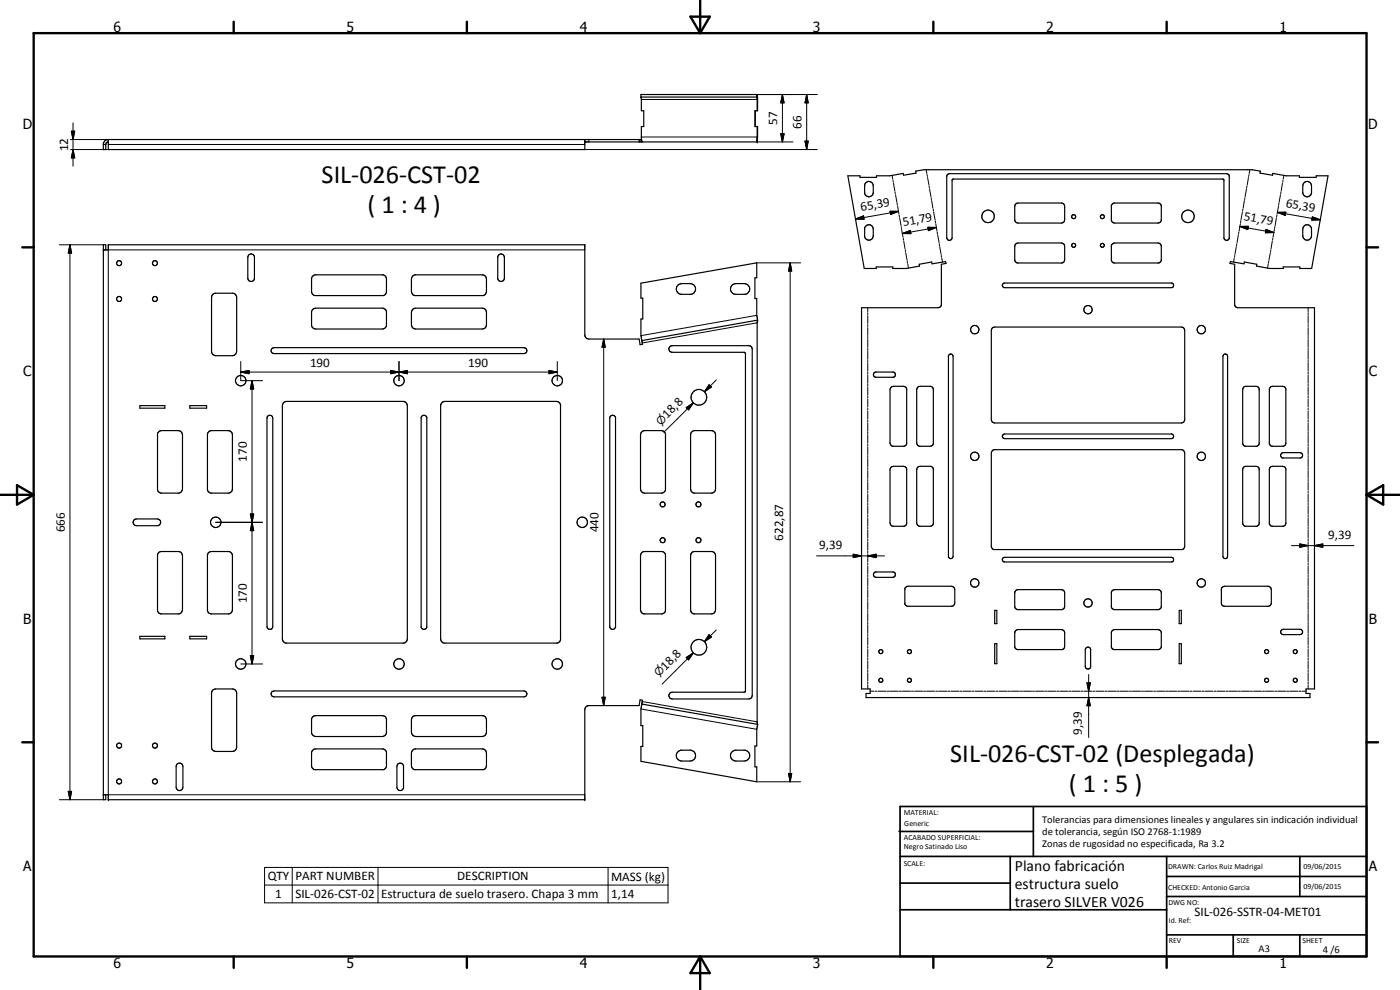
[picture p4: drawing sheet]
<svg xmlns="http://www.w3.org/2000/svg" width="420mm" height="297mm" viewBox="0 0 420 297" stroke-linecap="round" stroke-linejoin="round" font-family="sans-serif">
<g fill="none" stroke="#000" stroke-width=".35">
<path d="M192.4 29.1v-.7h34.7l.3 .9v3.9h-.8v4.8h.8l-.2 4.6h-51.7M192.4 29.1h34.7l.1 4.1M192.4 29.1l.1 4.1h.7v4.8h-.7v3.4l.2 1.2M226.7 33.2v4.8M227.1 28.4v.7M227.2 38v4.5M31 43.3h.7M32.5 41.9h160M32.5 41.9v3h143v-3M32.5 42.6l-.7 .4-.1 .3M32.5 41.9a1.51 1.51 0 0 0-1.5 1.2v1.8h.7v-1.6M191.8 41.9v.7"/>
<path d="M192.1 41.9v.7M227.2 41.1h.2M254.5 52.7h3.6v.5h4.9v-.5h4.1l3.9-.7 .2 .6 3.7-.7-.1-.5 2.5-.5h98.5l2.4 .5v.5l3.7 .7 .1-.6 4 .7h4v.5h5v-.5h3.6l-5 27.9h-3.5v-.5h-5v.5h-4l-4-.8 .1-.5-3.7-.7-.2 .6-4-.7-.2 .5 1.4 .3v12.3l.4 .5 .6 .2h23v114.4h-2.5v1.4h1.1v1.2h-133.2v-1.2h1.2v-1.4h-2.5v-114.4h22.9l.6-.2 .4-.5v-12.3l1.4-.3-.1-.5-4.1 .7-.1-.6-3.7 .7 .1 .5-4 .8h-4v-.5h-5v.5h-3.6zM259.7 55a1.31 1.31 0 0 1 1.5-.5 1.31 1.31 0 0 1 .9 1.3v1.9a1.31 1.31 0 0 1-1.2 1.4 1.31 1.31 0 0 1-1.4-1.1v-2.5zM284.5 52.2h83.8l.5 .3 .1 .4v18.4a.81 .81 0 0 1-.8 .8 .81 .81 0 0 1-.8-.8v-17.3l-.2-.3h-81.1l-.3 .3v17.3a.81 .81 0 0 1-.8 .8 .81 .81 0 0 1-.8-.8v-18.4zM391.2 55a1.31 1.31 0 0 1 1.5-.5 1.31 1.31 0 0 1 .9 1.3v1.9a1.31 1.31 0 0 1-1.3 1.4 1.31 1.31 0 0 1-1.3-1.4v-1.9zM31 75h1.5v-1.6h143l.1 27.6 .5 .5 .6 .2h15.1l.3 1.7 .7-.1-.4-2.6v-5h.5v-6.2h-.5v-4.5l34.7-6.1v4.5h-.5v6.2h.5v5l.3 1.3v121.4M31.7 75v-1.6h-.7v166.5h.7v-1.4M74.6 76.5a1 1 0 0 1 1.8 .5v6.7a1.01 1.01 0 0 1-1.1 .7 1.01 1.01 0 0 1-.9-.9v-6.3zM149.6 76.5a1.01 1.01 0 0 1 1.1-.2 1.01 1.01 0 0 1 .7 .9v6.3a1.01 1.01 0 0 1-.9 1 1.01 1.01 0 0 1-1.1-.8v-6.7zM259.7 68a1.3 1.3 0 0 1 1.5-.5 1.3 1.3 0 0 1 .9 1.2v2a1.3 1.3 0 0 1-1.2 1.4 1.3 1.3 0 0 1-1.4-1.1v-2.5zM304.7 73.3l.8-.4h13.3l.5 .4 .2 .6-.1 4.5-.6 .5h-13.5l-.6-.4-.2-.6v-4z"/>
<path d="M304.7 61.3l.8-.4 13.5 .1 .4 .5 .1 .4-.1 4.4-.3 .4-.6 .2h-13.2l-.6-.4-.2-.6v-4zM333.7 61.3l.8-.4 13.5 .1 .5 .7v4.5l-.4 .5-.6 .2h-13.2l-.8-.7v-4.5zM333.7 73.3l.8-.4h13.3l.7 .8v4.4l-.7 .8h-13.5l-.8-.8v-4.4zM391.2 68a1.3 1.3 0 0 1 1.5-.5 1.3 1.3 0 0 1 .9 1.2v2a1.31 1.31 0 0 1-1.3 1.4 1.31 1.31 0 0 1-1.3-1.4v-2zM63.9 88.3l.8-.3h5.1l.8 .3 .4 .6v16.6l-.4 .8-.6 .4h-5.3l-.7-.2-.4-.6-.1-16.7zM93.7 83l.8-.5h20.5l.6 .3 .4 .7v4.2l-.4 .6-.6 .4h-20.5l-.4-.2-.6-.8v-4.2zM93.7 93l1.1-.5h20.2l.6 .3 .4 .7v4.2l-.4 .6-.8 .4h-20.3l-.4-.2-.6-.8v-4.2zM123.9 92.8l.8-.3h20l.7 .2 .6 1v4l-.6 .8-.4 .2h-20.3a1.3 1.3 0 0 1-1.2-1.2v-3.8zM123.9 82.8l.6-.3h20.5l.8 .5 .2 .7v4l-.4 .6-.6 .4h-20.5l-.6-.4-.4-.8v-3.8zM203.3 85.7l1-.6h2.8a1.62 1.62 0 0 1 1.6 1.4 1.62 1.62 0 0 1-1.3 1.8h-3.1a1.63 1.63 0 0 1-1-2.6zM219.6 85.7l.9-.6h2.8a1.62 1.62 0 0 1 1.7 1.4 1.62 1.62 0 0 1-1.3 1.8h-3.2a1.63 1.63 0 0 1-.9-2.6zM227.4 96.1l-34.8 6.1"/>
<path d="M297.8 98.5l.7-.4 56.5 .1 .5 .9-.1 27.3-.2 .3-.7 .2h-56l-.6-.2-.4-.8v-26.8zM301 85.1l.5-.2h50a.7 .7 0 0 1 .7 .7 .7 .7 0 0 1-.7 .7h-50l-.4-.1-.3-.5zM81.6 104.6l.6-.3h75.1a.89 .89 0 0 1 .8 .9 .89 .89 0 0 1-.8 .9h-75.1a.89 .89 0 0 1-.8-.6 .89 .89 0 0 1 .2-.9zM201.1 104l.6-.3h23l.7 .2 .4 .8-.1 104.2-.3 .6-.7 .2h-23a1.02 1.02 0 0 1-1-1 1.02 1.02 0 0 1 1-1h21.7l.3-.3v-101.4l-.3-.3h-21.7a1 1 0 0 1-.9-.6 1 1 0 0 1 .3-1.1zM262.4 111.8l.3-.2h5.4a.81 .81 0 0 1 .6 .8 .81 .81 0 0 1-.6 .8h-5.4a.81 .81 0 0 1-.3-1.4zM267.5 116.1l.6-.2h3l.8 .4 .2 .4v16.4l-.8 .8h-3.4l-.7-.8-.1-16.2zM275.5 116.1l.6-.2h3l.8 .4 .2 .4v16.4l-.8 .8h-3.4l-.7-.8-.1-16.2zM284.9 106.4l.5-.2 .4 .2 .2 .5v60a.72 .72 0 0 1-.6 .7 .72 .72 0 0 1-.8-.5v-60.4zM367.3 106.4l.3-.2 .6 .2 .2 .5v60a.7 .7 0 0 1-.7 .7 .7 .7 0 0 1-.7-.7v-60zM373.3 116.1l.6-.2h3l.7 .2 .3 .4v16.6l-.8 .8h-3.4l-.8-.8v-16.4zM381.3 116.1l.6-.2h3a.95 .95 0 0 1 1 .8v16.4l-.8 .8h-3.4l-.8-.8v-16.4zM42 121.7h7.5v.8h-7.5z"/>
<path d="M47.6 129.6l.9-.4h5a1.3 1.3 0 0 1 1.3 1.3l-.2 16.7-.8 .8h-5.6l-.8-.6-.1-.5v-16.7zM57 121.7h5v.8h-5zM62.6 129.6l.9-.4h5l.5 .1 .7 .7 .1 16.7-.3 .7-.5 .5-5.7 .1-1-.8v-17zM80.2 125a.89 .89 0 0 1 1-.4 .89 .89 0 0 1 .7 .9v62.5a.87 .87 0 0 1-.9 .8 .87 .87 0 0 1-.9-.8zM85.1 120.8l.9-.4h35l.7 .2 .3 .4 .2 .7v70l-.2 .7-.5 .5-35.7 .1-.8-.6-.3-.7v-70zM126.6 124.8a.88 .88 0 0 1 1.5 .4v63a.88 .88 0 0 1-.9 .6 .88 .88 0 0 1-.8-.6v-63zM132.6 120.8l.9-.4h33.5l1.1 .6 .1 .5v70.4l-.1 .5-.6 .5-34.2 .1-.9-.6-.2-.7v-70zM183.2 124.8a.91 .91 0 0 1 1.5 .4v63a.89 .89 0 0 1-.9 .6 .89 .89 0 0 1-.8-.8v-62.5zM192.6 129.6l.9-.4h5l.7 .2 .5 .6v16.9l-.2 .5-.8 .6h-5.5l-.8-.8-.2-16.7zM207.6 129.6l.9-.4h5l.7 .2 .5 .6v16.7l-.2 .7-.8 .6h-5.5l-.9-.8v-16.7zM297.9 135.1l.4-.2 56.7 .1 .5 .9-.1 28.4-.7 .6-56.6-.1-.6-.9v-28zM300.9 130.6l.4-.4h50.4a.72 .72 0 0 1 .5 .8 .72 .72 0 0 1-.7 .6h-50l-.6-.4z"/>
<path d="M384.6 136.1l.5-.3h5a.82 .82 0 0 1 .8 .7 .82 .82 0 0 1-.6 .9h-5.4l-.3-.2a.72 .72 0 0 1 0-1.1zM40.1 156.1l.8-.4h6.3a1.02 1.02 0 0 1 1 1 1.02 1.02 0 0 1-1 1h-6.3a1.04 1.04 0 0 1-.8-1.6zM267.5 140.1l.6-.2h3l.8 .4 .2 .4v16.4l-.8 .8h-3.4l-.7-.8-.1-16.2zM275.5 140.1l.6-.2h3l.8 .4 .2 .4v16.4l-.8 .8h-3.4l-.7-.8-.1-16.2zM373.3 140.1l.6-.2h3l1 .6v16.6l-.8 .8h-3.4l-.8-.8v-16.4zM381.3 140.1l.6-.2h3l.7 .2 .3 .6v16.4l-.8 .8h-3.4l-.8-.8v-16.4zM47.6 165.8l.6-.3h5.6l.6 .3 .3 .7 .1 16.5-.4 .9-.6 .3h-5.6l-.4-.2-.5-.6v-16.9zM62.6 165.8l.7-.3h5.4l1 .7 .1 16.8-.3 .6-.5 .5-5.7 .1-.7-.3-.3-.5v-16.9zM192.6 165.8l.6-.3h5.5l1 .7v17l-.3 .7-.7 .3h-5.5l-.6-.3-.2-.5-.2-16.7zM207.6 165.8l.6-.3h5.5l.7 .3 .3 .9v16.7l-.5 .6-.5 .2h-5.5a1.19 1.19 0 0 1-.9-1.2v-16.3zM262.4 171.8l.3-.2h5.4a.82 .82 0 0 1 .6 .9 .82 .82 0 0 1-.8 .7h-5a.83 .83 0 0 1-.7-.5 .83 .83 0 0 1 .2-.9zM271.7 176.3l.8-.4h13.2l.6 .4 .2 .6v4.2l-.8 .8h-13.4l-.7-.8v-4.4z"/>
<path d="M301 167.4l.5-.2h50a.7 .7 0 0 1 .7 .7 .7 .7 0 0 1-.7 .7h-50a.71 .71 0 0 1-.6-.4 .71 .71 0 0 1 .1-.8zM304.7 177.3l.8-.4 13.3 .1 .5 .3 .2 .6-.1 4.5-.9 .5h-13.2l-.6-.4-.2-.6v-4zM333.7 177.3l.8-.4 13.3 .1 .7 .7-.1 4.7-.9 .5h-13.2l-.8-.8v-4.4zM366.7 176.3l.8-.4h13.3l.5 .4 .2 .6v4.2l-.7 .8h-13.5l-.7-.8v-4.4zM42 190.9h7.5v.8h-7.5zM57 190.9h5v.8h-5zM298.5 193.1h.7v6h-.7zM298.5 183.1h.7v4h-.7zM304.7 189.3l.8-.4h13.3l.5 .4 .2 .6-.1 4.5-.6 .5h-13.5l-.6-.3-.2-.7v-4zM326 194.4l.7-.2 .6 .5v5.5a.82 .82 0 0 1-.9 .5 .82 .82 0 0 1-.7-.8v-5zM333.7 189.3l.8-.4h13.3l.7 .8v4.4l-.7 .8h-13.5l-.8-.8v-4.4zM353.9 193.1h.6v6h-.6z"/>
<path d="M353.9 183.1h.6v4h-.6zM384.7 188.9l5.4-.1a.8 .8 0 0 1 .8 .8 .8 .8 0 0 1-.8 .8l-5.4-.1a.76 .76 0 0 1 0-1.4zM63.9 207.1l.8-.4h5.1l.8 .4 .4 .8-.1 16.8-.5 .6-.6 .2-5.5-.2a1.13 1.13 0 0 1-.8-1.1v-16.3zM81.6 207.6l.6-.3h75.1a.89 .89 0 0 1 .8 .9 .89 .89 0 0 1-.8 .9h-75.1a.89 .89 0 0 1-.8-.6 .89 .89 0 0 1 .2-.9zM93.9 215.1l.9-.4 20.4 .1 .4 .3 .4 .6v4.3l-.4 .6-.8 .4-20.3-.1-.6-.3-.4-.6v-4.3zM123.9 215.1l.8-.4 20.5 .1 .6 .5 .2 .6v4.1l-.4 .6-.9 .4-20.2-.1-.6-.3-.4-.9v-3.8zM192.6 211.2l34.8 6.1M227.4 217.3l-.3 1.5v5h-.5v6.3h.5v4.5l-34.7-6.2v-4.5h.5v-6.2h-.5v-5l.4-2.6-.7-.1-.3 1.7h-15.1l-.6 .2-.5 .6-.1 27.4h-143v-1.4h-1.5M53.1 229.3a1.04 1.04 0 0 1 1.1-.3 1.04 1.04 0 0 1 .7 1v6.2a1.02 1.02 0 0 1-1 1 1.02 1.02 0 0 1-1-1v-6.2zM93.7 225.3l.8-.6h20.5l.6 .4 .4 .6v4.3l-.4 .6-.6 .3h-20.7l-.8-.9v-4.3zM119.4 229.3a1.04 1.04 0 0 1 1.7 .4v6.8a1.02 1.02 0 0 1-1.1 .7 1.02 1.02 0 0 1-.9-1v-6.2zM124 224.9l.5-.2h20.5l.8 .6 .2 .4v4.3l-.2 .4-.8 .5h-20.7l-.6-.5-.2-.7v-3.7z"/>
<path d="M203.3 225.7l1-.6h3.1a1.65 1.65 0 0 1 1.3 1.8 1.65 1.65 0 0 1-1.6 1.4h-2.5a1.62 1.62 0 0 1-1.5-.9 1.62 1.62 0 0 1 .2-1.7zM219.8 225.5l.7-.4h3.2a1.65 1.65 0 0 1 1.3 1.8 1.65 1.65 0 0 1-1.7 1.4h-2.4a1.62 1.62 0 0 1-1.6-1 1.62 1.62 0 0 1 .5-1.8z"/>
<circle cx="35.7" cy="79" r=".74"/>
<circle cx="46.5" cy="79" r=".76"/>
<circle cx="296.5" cy="64.9" r="1.87"/>
<circle cx="322.2" cy="65" r=".61"/>
<circle cx="322.2" cy="73.6" r=".59"/>
<circle cx="330.8" cy="73.6" r=".58"/>
<circle cx="330.8" cy="65" r=".6"/>
<circle cx="356.5" cy="64.9" r="1.88"/>
<circle cx="35.7" cy="89.7" r=".76"/>
<circle cx="46.5" cy="89.7" r=".74"/>
<circle cx="292.5" cy="98.9" r="1.25"/>
<circle cx="326.5" cy="92.9" r="1.25"/>
<circle cx="360.5" cy="98.9" r="1.26"/>
<circle cx="72.2" cy="114.2" r="1.57"/>
<circle cx="119.7" cy="114.2" r="1.57"/>
<circle cx="167.2" cy="114.2" r="1.57"/>
<circle cx="209.7" cy="119.2" r="2.34"/>
<circle cx="292.5" cy="136.9" r="1.25"/>
<circle cx="360.5" cy="136.9" r="1.25"/>
<circle cx="64.7" cy="156.7" r="1.57"/>
<circle cx="174.8" cy="156.7" r="1.57"/>
<circle cx="198.9" cy="151.3" r=".74"/>
<circle cx="209.6" cy="151.3" r=".74"/>
<circle cx="198.9" cy="162.1" r=".74"/>
<circle cx="209.6" cy="162.1" r=".75"/>
<circle cx="292.5" cy="174.9" r="1.26"/>
<circle cx="360.5" cy="174.9" r="1.25"/>
<circle cx="72.2" cy="199.2" r="1.57"/>
<circle cx="119.8" cy="199.2" r="1.56"/>
<circle cx="167.2" cy="199.2" r="1.58"/>
<circle cx="209.8" cy="194.2" r="2.36"/>
<circle cx="264.3" cy="195.5" r=".61"/>
<circle cx="272.9" cy="195.5" r=".6"/>
<circle cx="326.5" cy="180.9" r="1.24"/>
<circle cx="380.1" cy="195.5" r=".61"/>
<circle cx="388.7" cy="195.5" r=".61"/>
<circle cx="264.3" cy="204.1" r=".61"/>
<circle cx="272.9" cy="204.1" r=".6"/>
<circle cx="380.1" cy="204.1" r=".61"/>
<circle cx="388.7" cy="204.1" r=".6"/>
<circle cx="35.7" cy="223.7" r=".75"/>
<circle cx="35.7" cy="234.5" r=".75"/>
<circle cx="46.5" cy="223.7" r=".75"/>
<circle cx="46.5" cy="234.5" r=".74"/>
</g>
<g fill="none" stroke="#000" stroke-width=".3">
<path d="M21.4 39.4h1l-.5 2.5zM21.9 36.9v13M192.5 29.8h34.9M227.1 28.4h18.2M234.8 28.4l.5 2.5h-1zM234.8 28.4v14.2M242.1 28.4l.5 2.5h-1zM242.1 28.4v16.5M21.2 44.9h11.3M21.2 41.9h11.3M21.9 44.9l.5 2.5h-1zM32.5 43.3h143"/>
<path d="M175.5 44.9h69.8M176.7 41.9v.7M192.5 41.1h34.7M227.2 42.6h10.8M234.3 40.1h1l-.5 2.5zM241.6 42.3h1l-.5 2.6zM267.7 52.6l.2 1.2M268 54.1l.1 .6M268.1 54.9l.5 2.4M268.6 57.5l.1 .6M268.8 58.4l.4 2.3M277.9 50.9l.3 1.2"/>
<path d="M278.2 52.4l.1 .6M278.4 53.3l.4 2.2M278.8 55.8l.1 .6M279 56.7l.4 2.3M279.4 59.3l.2 .6M373.6 59.3l-.1 .6M374.1 56.7l-.4 2.3M374.2 55.8l-.1 .6M374.7 53.3l-.4 2.2M374.9 52.4l-.2 .6M375.1 50.9l-.2 1.2M384.3 58.4l-.4 2.3"/>
<path d="M384.5 57.5l-.2 .6M384.9 54.9l-.4 2.4M385.1 54.1l-.1 .6M385.3 52.6l-.2 1.2M17.8 73.4h13.2M21 73.4l.5 2.5h-1zM21 73.4v166.5M175.5 75h-143v163.5h143M227.1 78.9h13.2M237.1 78.9l.5 2.4h-1zM237.1 78.9v155.7M256.7 65.7l2.5-.9 .1 1z"/>
<path d="M267.1 63.4h2.6l-2.4 .9zM269.2 61l.1 .6M269.4 61.9l.4 2.3M269.7 63.4l-13 2.3M269.8 64.5l.1 .6M270 65.4l.4 2.3M270.5 68v.6M270.6 68.8l.4 2.4M270.8 70.1l2.4-1 .2 1zM271 71.5l.2 .5M271.2 72.3l.4 2.3M271.7 74.9l.1 .6"/>
<path d="M271.8 75.8l.4 2.3M272.3 78.4l.1 .6M272.4 79.2l.2 1.2M278.5 68.2h2.5l-2.4 1zM279.6 60.2l.4 2.3M280.1 62.8l.1 .5M280.2 63.6l.4 2.3M280.7 66.2v.6M280.8 67.1l.4 2.3M281 68.2l-10.2 1.9M281.3 69.7l.1 .6M281.4 70.5l.4 2.4"/>
<path d="M281.9 73.2l.1 .5M282 74l.4 2.3M282.5 76.6l.1 .6M282.6 77.5l.3 1.1M370.4 77.5l-.2 1.1M370.6 76.6l-.1 .6M371 74l-.4 2.3M371.2 73.2l-.1 .5M371.6 70.5l-.3 2.4M371.8 69.7l-.1 .6M372.1 67.9h2.5l-.1 1zM372.1 67.9l10.2 1.9"/>
<path d="M372.3 67.1l-.5 2.3M372.4 66.2l-.1 .6M372.9 63.6l-.5 2.3M373 62.8l-.1 .5M373.5 60.2l-.4 2.3M379.9 68.8l2.4 1h-2.5zM380.6 79.2l-.2 1.2M380.8 78.4l-.2 .6M381.2 75.8l-.4 2.3M381.4 74.9l-.1 .6M381.8 72.3l-.3 2.3M382 71.5l-.1 .5"/>
<path d="M382.5 68.8l-.5 2.4M382.6 68l-.1 .6M383.1 65.4l-.4 2.3M383.2 64.5l-.1 .6M383.4 63.7h2.5l-.2 .9zM383.4 63.7l12.9 2.3M383.7 61.9l-.4 2.3M383.8 61l-.1 .6M393.9 65.1l2.4 .9h-2.6zM227.1 94.6l-34.7 6.1M227.2 96.9l-34.5 6M260.4 92.3v1.2"/>
<path d="M260.4 93.8v.6M260.4 94.7v2.4M260.4 97.4v.6M260.4 98.3v2.4M392.6 92.3v1.2M392.6 93.8v.6M392.6 94.7v2.4M392.6 97.4v.6M392.6 98.3v2.4M72.3 111.6l2.4-.4v.9zM72.3 111.6h94.9M72.3 108.5v5.7h6.5"/>
<path d="M75.6 114.2l.5 2.5h-1zM75.6 114.2v85M117.3 111.2l2.4 .4-2.4 .5zM119.7 111.6l2.5-.4v.9zM119.7 108.5v5.7M164.7 111.2l2.5 .4-2.5 .5zM167.2 108.5v5.7M181.2 101.7l.4 2.5h-.9zM181.2 101.7v110M212.8 115.4l.7 .7-2.1 1.5zM215 114l-3.6 3.6M260.4 101v.6"/>
<path d="M260.4 101.9v2.3M260.4 104.5v.7M260.4 105.4v2.4M260.4 108.1v.6M260.4 109v2.4M260.4 111.7v.6M260.4 112.6v2.4M260.4 115.2v.7M260.4 116.2v2.3M260.4 118.8v.6M260.4 119.7v2.4M392.6 101v.6"/>
<path d="M392.6 101.9v2.3M392.6 104.5v.7M392.6 105.4v2.4M392.6 108.1v.6M392.6 109v2.4M392.6 111.7v.6M392.6 112.6v2.4M392.6 115.2v.7M392.6 116.2v2.3M392.6 118.8v.6M392.6 119.7v2.4M205.9 122.3l2.2-1.4-1.4 2.1z"/>
<path d="M208.1 120.9l-8.9 8.8M260.4 122.4v.6M260.4 123.3v2.4M260.4 126v.6M260.4 126.9v2.4M260.4 129.5v.7M260.4 130.4v2.4M260.4 133.1v.6M260.4 134v2.4M260.4 136.7v.6M260.4 137.6v2.4M392.6 122.4v.6"/>
<path d="M392.6 123.3v2.4M392.6 126v.6M392.6 126.9v2.4M392.6 129.5v.7M392.6 130.4v2.4M392.6 133.1v.6M392.6 134v2.4M392.6 136.7v.6M392.6 137.6v2.4M64.7 156.7h14.1M75.1 154.2h1l-.5 2.5zM75.1 154.2l1 5h-1l1-5z"/>
<path d="M75.6 156.7l.5 2.5h-1zM260.4 140.3v.6M260.4 141.2v2.4M260.4 143.8v.6M260.4 144.7v2.4M260.4 147.4v.6M260.4 148.3v2.4M260.4 151v.6M260.4 151.9v2.4M260.4 154.6v.6M260.4 155.5v2.4M260.4 158.2v.5"/>
<path d="M260.4 159v2.4M392.6 140.3v.6M392.6 141.2v2.4M392.6 143.8v.6M392.6 144.7v2.4M392.6 147.4v.6M392.6 148.3v2.4M392.6 151v.6M392.6 151.9v2.4M392.6 154.6v.6M392.6 155.5v2.4M392.6 158.2v.5"/>
<path d="M392.6 159v2.4M245.1 166.8h20.4M256.1 166.3l2.5 .5-2.5 .5zM260.4 166.8l2.6-.5v1zM260.4 161.7v.6M260.4 162.6v2.4M260.4 165.3v.6M260.4 166.2v2.4M260.4 168.9v.6M260.4 169.8v2.4M260.4 172.5v.6M260.4 173.4v2.3"/>
<path d="M260.4 176v.6M260.4 176.9v2.4M260.4 179.6v.6M387.6 163.7h18.7M390.1 163.2l2.5 .5-2.5 .5zM392.6 161.7v.6M392.6 162.6v2.4M392.6 165.3v.6M392.6 166.2v2.4M392.6 168.9v.6M392.6 169.8v2.4M392.6 172.5v.6"/>
<path d="M392.6 173.4v2.3M392.6 176v.6M392.6 176.9v2.4M392.6 179.6v.6M394.5 163.7l2.5-.5v1zM72.3 199.2h6.5M75.1 196.7h1l-.5 2.5zM205.9 197.3l2.2-1.4-1.4 2.1zM208.1 195.9l-9.4 9.4M212.8 190.4l.7 .7-2.1 1.4zM215 189l-3.6 3.5M260.4 180.5v2.4"/>
<path d="M260.4 183.2v.6M260.4 184.1v2.3M260.4 186.7v.7M260.4 187.6v2.4M260.4 190.3v.6M260.4 191.2v2.4M260.4 193.9v.6M260.4 194.8v2.4M260.4 197.5v.6M260.4 198.4v2.3M392.6 180.5v2.4M392.6 183.2v.6"/>
<path d="M392.6 184.1v2.3M392.6 186.7v.7M392.6 187.6v2.4M392.6 190.3v.6M392.6 191.2v2.4M392.6 193.9v.6M392.6 194.8v2.4M392.6 197.5v.6M392.6 198.4v2.3M180.7 209.2h.9l-.4 2.5zM192.4 212.7l34.7 6.1M192.7 210.5l34.5 6.1"/>
<path d="M260.4 201v.7M260.4 201.9v2.4M260.4 204.6v.6M260.4 205.5v1.2M261.1 207.4h1.2M262.7 207.4h.6M263.6 207.4h2.4M266.3 207.4h.6M267.2 207.4h2.4M269.9 207.4h.6M270.8 207.4h2.5M273.5 207.4h.6"/>
<path d="M274.5 207.4h2.4M277.2 207.4h.6M278.1 207.4h2.4M280.8 207.4h.6M281.7 207.4h2.4M284.4 207.4h.7M285.4 207.4h2.4M288.1 207.4h.6M289 207.4h2.4M291.7 207.4h.6M292.6 207.4h2.5M295.3 207.4h.6"/>
<path d="M296.2 207.4h2.5M299 207.4h.6M299.9 207.4h2.4M302.6 207.4h.6M303.5 207.4h2.4M306.2 207.4h.7M307.2 207.4h2.4M309.9 207.4h.6M310.8 207.4h2.4M313.5 207.4h.6M314.4 207.4h2.4M317.1 207.4h.6"/>
<path d="M318 207.4h2.5M320.7 207.4h.7M321.7 207.4h2.4M324.4 207.4h.6M325.3 207.4h2.4M326.2 204.9h1l-.5 2.5zM326.7 209.3l.5 2.5h-1zM326.7 202.4v18.9M328 207.4h.6M329 207.4h2.4M331.7 207.4h.6M332.6 207.4h2.4"/>
<path d="M335.3 207.4h.6M336.2 207.4h2.5M339 207.4h.5M339.8 207.4h2.5M342.6 207.4h.6M343.5 207.4h2.4M346.2 207.4h.6M347.1 207.4h2.4M349.8 207.4h.7M350.7 207.4h2.5M353.5 207.4h.6M354.4 207.4h2.4"/>
<path d="M357.1 207.4h.6M358 207.4h2.5M360.8 207.4h.5M361.6 207.4h2.5M364.4 207.4h.6M365.3 207.4h2.4M368 207.4h.6M368.9 207.4h2.4M371.6 207.4h.7M372.6 207.4h2.4M375.3 207.4h.6M376.2 207.4h2.4"/>
<path d="M378.9 207.4h.6M379.8 207.4h2.4M382.6 207.4h.5M383.4 207.4h2.5M386.2 207.4h.6M387.1 207.4h2.4M389.8 207.4h.6M390.7 207.4h1.3M392.6 201v.7M392.6 201.9v2.4M392.6 204.6v.6M392.6 205.5v1.2"/>
<path d="M17.8 239.9h13.2M20.5 237.4h1l-.5 2.5zM227.1 234.6h13.2M236.6 232.1h1l-.5 2.5zM79.4 260.3h121.1v10.6h-121.1zM79.4 265.6h121.1M87.7 260.3v10.6M113.4 260.3v10.6M182.5 260.3v10.6"/>
</g>
<g fill="#000">
<circle cx="227.2" cy="42.6" r=".18"/>
<circle cx="31" cy="75" r=".18"/>
<circle cx="227.4" cy="96.1" r=".18"/>
<circle cx="192.6" cy="211.2" r=".18"/>
<circle cx="227.4" cy="217.3" r=".18"/>
<circle cx="31" cy="238.5" r=".18"/>
<circle cx="32.5" cy="239.9" r=".18"/>
<circle cx="175.5" cy="239.9" r=".18"/>
</g>
<g fill="none" stroke="#000" stroke-width=".71">
<path d="M10.1 9.9h400v277.1h-400zM70.1 6.5v3.4M140.1 6.5v3.4M207.2 5h5.8l-2.9 4.9zM210.1 0v9.9M280.1 6.5v3.4M350.1 6.5v3.4M6.7 74.2h3.4M410.1 74.2h3.5M.1 148.5h10M5.1 145.6l5 2.9-5 2.9zM410.1 148.5h10"/>
<path d="M410.1 148.5l5-2.9v5.8zM6.7 222.7h3.4M410.1 222.7h3.5M70.1 287v3.4M140.1 287v3.4M210.1 287v10M210.1 287l2.9 5h-5.8zM280.1 287v3.4M350.1 287v3.4"/>
</g>
<g fill="none" stroke="#000" stroke-width=".51">
<path d="M269.8 249.5h40.3M270.1 242h140v45h-140zM270.1 257h140M303.2 257v16M310.1 242v15M350.1 257v30M390.1 257v12M270.1 265h33.1M270.1 273h80M350.1 269h60M350.1 263h60M350.1 280.5h60"/>
<path d="M370.1 280.5v6.5M390.1 280.5v6.5"/>
</g>
<g fill="#000">
<path d="M21.4 39.4h1l-.5 2.5zM234.8 28.4l.5 2.5h-1zM242.1 28.4l.5 2.5h-1zM21.9 44.9l.5 2.5h-1zM234.3 40.1h1l-.5 2.5zM241.6 42.3h1l-.5 2.6zM21 73.4l.5 2.5h-1zM256.7 65.7l2.5-.9 .1 1zM267.1 63.4h2.6l-2.4 .9zM270.8 70.1l2.4-1 .2 1zM278.5 68.2h2.5l-2.4 1zM372.1 67.9h2.5l-.1 1z"/>
<path d="M379.9 68.8l2.4 1h-2.5zM383.4 63.7h2.5l-.2 .9zM393.9 65.1l2.4 .9h-2.6zM237.1 78.9l.5 2.4h-1zM72.3 111.6l2.4-.4v.9zM75.6 114.2l.5 2.5h-1zM117.3 111.2l2.4 .4-2.4 .5zM119.7 111.6l2.5-.4v.9zM164.7 111.2l2.5 .4-2.5 .5zM181.2 101.7l.4 2.5h-.9zM212.8 115.4l.7 .7-2.1 1.5zM205.9 122.3l2.2-1.4-1.4 2.1z"/>
<path d="M75.1 154.2h1l-.5 2.5zM75.6 156.7l.5 2.5h-1zM256.1 166.3l2.5 .5-2.5 .5zM260.4 166.8l2.6-.5v1zM390.1 163.2l2.5 .5-2.5 .5zM394.5 163.7l2.5-.5v1zM75.1 196.7h1l-.5 2.5zM205.9 197.3l2.2-1.4-1.4 2.1zM212.8 190.4l.7 .7-2.1 1.4zM180.7 209.2h.9l-.4 2.5zM326.2 204.9h1l-.5 2.5zM326.7 209.3l.5 2.5h-1z"/>
<path d="M20.5 237.4h1l-.5 2.5zM236.6 232.1h1l-.5 2.5z"/>
</g>
<g font-size="7.9">
<text x="96.5" y="54.9">SIL-026-CST-02</text>
<text x="110.3" y="63.9">( 1 : 4 )</text>
<text x="285.2" y="228.5">SIL-026-CST-02 (Desplegada)</text>
<text x="320.8" y="237.5">( 1 : 5 )</text>
</g>
<g font-size="4.7">
<text x="304.6" y="261.2">Plano fabricación</text>
<text x="304.6" y="266.6">estructura suelo</text>
<text x="304.6" y="272">trasero SILVER V026</text>
</g>
<g font-size="4.2">
<text x="34" y="9.6">6</text>
<text x="104" y="9.6">5</text>
<text x="174" y="9.6">4</text>
<text x="244" y="9.6">3</text>
<text x="314" y="9.6">2</text>
<text x="384" y="9.6">1</text>
<text x="6.8" y="38.7">D</text>
<text x="410.6" y="38.7">D</text>
<text x="7" y="112.9">C</text>
<text x="410.8" y="112.9">C</text>
<text x="7" y="187.1">B</text>
<text x="410.8" y="187.1">B</text>
<text x="7" y="261.4">A</text>
<text x="410.8" y="261.4">A</text>
<text x="34" y="290.4">6</text>
<text x="104" y="290.4">5</text>
<text x="174" y="290.4">4</text>
<text x="244" y="290.4">3</text>
<text x="314" y="290.4">2</text>
<text x="384" y="290.4">1</text>
</g>
<g font-size="3.9">
<text x="233.2" y="37.5" transform="rotate(-90 233.2 37.5)">57</text>
<text x="240.5" y="38.7" transform="rotate(-90 240.5 38.7)">66</text>
<text x="20.4" y="45.4" transform="rotate(-90 20.4 45.4)">12</text>
<text x="258.4" y="63.3" transform="rotate(-10 258.4 63.3)">65,39</text>
<text x="385.8" y="62.1" transform="rotate(10 385.8 62.1)">65,39</text>
<text x="271.1" y="67.9" transform="rotate(-10 271.1 67.9)">51,79</text>
<text x="373.2" y="66.1" transform="rotate(10 373.2 66.1)">51,79</text>
<text x="93" y="110.1">190</text>
<text x="140.5" y="110.1">190</text>
<text x="200.3" y="125.7" transform="rotate(-45 200.3 125.7)">18,8</text>
<text x="74.1" y="138.5" transform="rotate(-90 74.1 138.5)">170</text>
<text x="19.5" y="159.7" transform="rotate(-90 19.5 159.7)">666</text>
<text x="179.7" y="159.7" transform="rotate(-90 179.7 159.7)">440</text>
<text x="398.6" y="161.6">9,39</text>
<text x="235" y="162.2" transform="rotate(-90 235 162.2)">622,87</text>
<text x="245.8" y="164.7">9,39</text>
<text x="74.1" y="181" transform="rotate(-90 74.1 181)">170</text>
<text x="199.7" y="201.2" transform="rotate(-45 199.7 201.2)">18,8</text>
<text x="324.7" y="220.5" transform="rotate(-90 324.7 220.5)">9,39</text>
<text x="80.3" y="264.2">QTY</text>
<text x="82.6" y="269.5">1</text>
<text x="88.6" y="269.5">SIL-026-CST-02</text>
<text x="88.6" y="264.2">PART NUMBER</text>
<text x="114.4" y="269.6">Estructura de suelo trasero. Chapa 3 mm</text>
<text x="137.2" y="264.2">DESCRIPTION</text>
<text x="183.4" y="264.3">MASS (kg)</text>
<text x="183.4" y="269.5">1,14</text>
<text x="358.5" y="275">SIL-026-SSTR-04-MET01</text>
</g>
<g font-size="3.3">
<text x="198.3" y="127.7" transform="rotate(-45 198.3 127.7)">n</text>
<text x="197.7" y="203.2" transform="rotate(-45 197.7 203.2)">n</text>
</g>
<g font-size="3.1">
<text x="312.7" y="246.8">Tolerancias para dimensiones lineales y angulares sin indicación individual</text>
<text x="312.7" y="250.4">de tolerancia, según ISO 2768-1:1989</text>
<text x="312.7" y="254">Zonas de rugosidad no especificada, Ra 3.2</text>
<text x="377.7" y="285.6">A3</text>
<text x="397" y="285.9">4 /6</text>
</g>
<g font-size="2.4">
<text x="271.2" y="244.4">MATERIAL:</text>
<text x="271.3" y="252">ACABADO SUPERFICIAL:</text>
<text x="271.4" y="247.9">Generic</text>
<text x="271.3" y="254.6">Negro Satinado Liso</text>
<text x="271.2" y="259.7">SCALE:</text>
<text x="350.6" y="260.8">DRAWN: Carlos Ruiz Madrigal</text>
<text x="391.2" y="260.6">09/06/2015</text>
<text x="350.6" y="267">CHECKED: Antonio Garcia</text>
<text x="391.2" y="266.7">09/06/2015</text>
<text x="350.6" y="271.4">DWG NO:</text>
<text x="350.8" y="276.9">Id. Ref:</text>
<text x="350.8" y="282.8">REV</text>
<text x="371.2" y="282.9">SIZE</text>
<text x="390.9" y="282.9">SHEET</text>
</g>
</svg>
